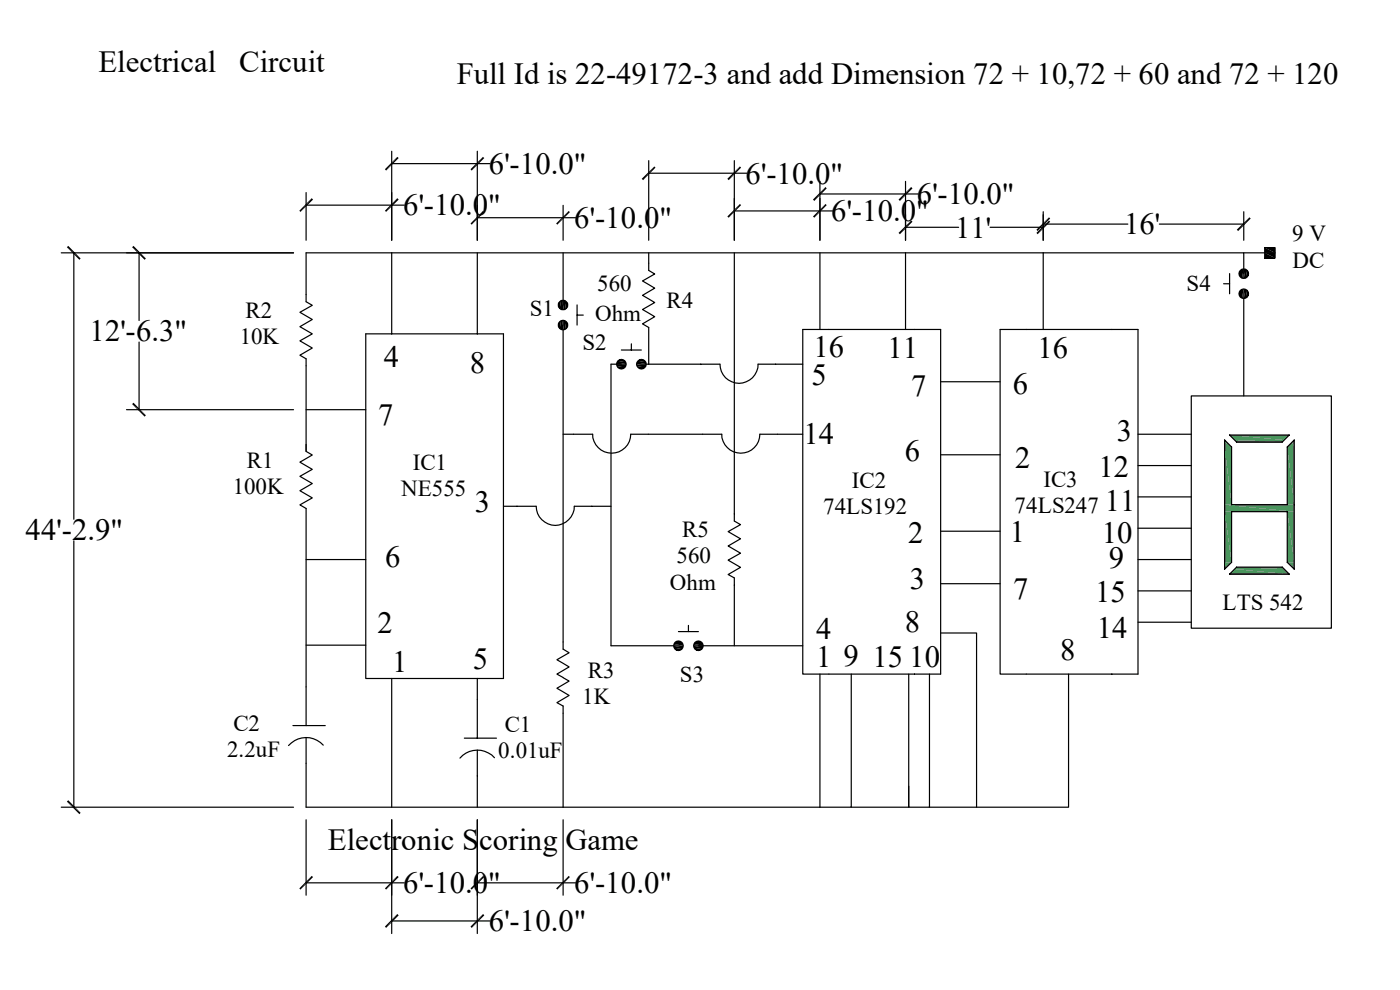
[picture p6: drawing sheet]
<svg xmlns="http://www.w3.org/2000/svg" width="297mm" height="210mm" viewBox="0 0 297 210" stroke-linecap="round" stroke-linejoin="round" font-family="sans-serif">
<g fill="none" stroke="#000" stroke-width=".25">
<path d="M83.1 53.6h-18.2v10.4l1.4 .8-2.7 1.5 2.7 1.5-2.7 1.5 2.7 1.5-2.7 1.5 2.7 1.5-2.7 1.6 1.3 .7v19.7l1.4 .7-2.7 1.5 2.7 1.6-2.7 1.4 2.7 1.6-2.7 1.5 2.7 1.5-2.7 1.5 1.3 .8v46M83.1 53.6h109M83.1 53.6v17.2M101.3 53.6v17.2M119.5 53.6v11.1M173.9 53.6v16.3M192.1 53.6v16.3M192.1 53.6h29.2M77.6 70.8h29.2v73.1h-29.2zM119.5 70v67.7l1.2 .8-2.5 1.5 2.5 1.5-2.5 1.5 1.3 .7M122.4 64.7v4.3M122.4 66.8h1.3"/>
<path d="M170.3 69.9h29.3v73.1h-29.3zM212.2 69.9h29.2v73.1h-29.2zM64.9 86.9h12.7M64.9 94.3v1.5M252.7 84h29.7v49.3h-29.7zM64.9 118.7h12.7M64.9 136.9h12.7M143.9 134h4.3M146 132.7v1.3M199.6 134.3h7.6v36.9h-10M62.1 153.9h6.9M64.9 156.5v14.7h54.6"/>
<path d="M68.6 158.1a4.9 4.9 0 0 0-7.4 .1M83.1 143.9v27.3M98.5 156.6h6.8M101.3 143.9v12.7M101.3 159.1v12.1M119.5 143.8l1.2 .7-2.5 1.5 2.5 1.5-2.5 1.6 1.3 .7v21.4M173.9 143v28.2M180.6 143v28.2h-6.7M192.8 143v28.2h-12.2M197.2 143v28.2h-4.4v-4.4M104.9 160.7a4.9 4.9 0 0 0-7.3 .1M119.5 171.2h54.4"/>
<circle cx="119.5" cy="69" r="1.01"/>
<circle cx="119.5" cy="64.7" r="1"/>
<circle cx="143.9" cy="137" r="1.02"/>
<circle cx="148.2" cy="137" r="1.01"/>
</g>
<g fill="#000">
<path d="M118.5 64.3v.8zM118.5 68.6v.7zM118.5 64.3l-.1 .4zM118.7 64v1.4zM118.7 68.2v1.5zM118.7 64l-.2 1.1v-.8zM118.7 64v1.4l-.2-.3zM118.7 68.2l-.2 1.1v-.7zM118.7 68.2v1.5l-.2-.4zM119 63.8v1.9zM119 68v1.9zM118.7 64l.3-.2-.3 1.6z"/>
<path d="M119 63.8v1.9l-.3-.3zM118.7 68.2l.3-.2-.3 1.7zM119 68v1.9l-.3-.2zM119 63.8l.5-.1-.5 2zM119.5 63.7v2h-.5zM119 68l.5-.1-.5 2zM119.8 63.8v1.9zM119.8 68v1.9zM119.5 63.7l.3 .1-.3 1.9zM119.8 63.8v1.9h-.3zM119.8 68v1.9l-.3 .1zM120.1 64v1.4z"/>
<path d="M120.1 68.2v1.5zM119.8 63.8l.3 .2-.3 1.7zM120.1 64v1.4l-.3 .3zM119.8 68l.3 .2-.3 1.7zM120.1 68.2v1.5l-.3 .2zM120.4 64.3v.8zM120.4 68.6v.7zM120.1 64l.3 .3-.3 1.1zM120.4 64.3v.8l-.3 .3zM120.1 68.2l.3 .4-.3 1.1zM120.4 68.6v.7l-.3 .4zM120.4 64.7v.4z"/>
<path d="M142.9 137l2 .4h-1.9zM143 136.6h1.9zM143 136.6h1.9v.4zM143 137.4h1.9zM143 137.4l1.7 .3h-1.5zM143 137.4h1.9l-.2 .3zM143.2 136.3h1.5zM143.2 136.3l1.7 .3h-1.9zM143.2 136.3h1.5l.2 .3zM143.2 137.7h1.5zM143.2 137.7l1.1 .2h-.8zM143.2 137.7h1.5l-.4 .2z"/>
<path d="M143.5 136.1h.8zM143.2 136.3l.3-.2 1.2 .2zM143.5 136.1h.8l.4 .2zM143.5 137.9h.8zM143.5 137.9l.4 .1zM143.9 136l.4 .1zM147.2 137l1.9 .4h-1.9zM147.2 136.6h1.9zM147.2 136.6h1.9l.1 .4zM147.2 137.4h1.9zM147.2 137.4l1.7 .3h-1.5zM147.2 137.4h1.9l-.2 .3z"/>
<path d="M147.4 136.3h1.5zM147.4 136.3l1.7 .3h-1.9zM147.4 136.3h1.5l.2 .3zM147.4 137.7h1.5zM147.4 137.7l1.1 .2h-.7zM147.4 137.7h1.5l-.4 .2zM147.8 136.1h.7zM147.4 136.3l.4-.2 1.1 .2zM147.8 136.1h.7l.4 .2zM147.8 137.9h.7z"/>
</g>
<path d="M119.7 67.9v2.1M142.9 136.8h2M142.9 137.2h2M147.2 136.8h2M147.2 137.2h2" fill="none" stroke="#000" stroke-width=".38"/>
<path d="M119.3 67.9v2.1" fill="none" stroke="#000" stroke-width=".42"/>
<path d="M260.9 92.3h12.6" fill="none" stroke="#4a955d" stroke-width=".21"/>
<g fill="#4a955d">
<path d="M260.9 92.3l11.6 1h-10.6z"/>
<path d="M260.9 92.3h12.6l-1 1z"/>
<path d="M259.8 93.3l.4 .5h-.4z"/>
</g>
<path d="M261.9 93.6h10.6" fill="none" stroke="#4a955d" stroke-width=".42"/>
<path d="M274.1 93.8l.5-.5v.5z" fill="#4a955d"/>
<path d="M262.3 93.8h9.7" fill="none" stroke="#4a955d" stroke-width=".21"/>
<g fill="#4a955d">
<path d="M259.8 93.8l1.5 1h-1.5z"/>
<path d="M259.8 93.8h.4l1.1 1z"/>
<path d="M274.1 93.8l.5 1h-1.5z"/>
<path d="M274.1 93.8h.5v1z"/>
<path d="M259.8 94.8l1.5 12.3h-1.5z"/>
<path d="M259.8 94.8h1.5v12.3z"/>
<path d="M273.1 94.8l1.5 12.3h-1.5z"/>
<path d="M273.1 94.8h1.5v12.3z"/>
</g>
<path d="M261.3 107.1h11.8" fill="none" stroke="#4a955d" stroke-width=".21"/>
<g fill="#4a955d">
<path d="M259.8 107.1l14.8 1.4h-14.8z"/>
<path d="M259.8 107.1h14.8v1.4z"/>
</g>
<path d="M261.3 108.5h11.8" fill="none" stroke="#4a955d" stroke-width=".21"/>
<g fill="#4a955d">
<path d="M259.8 108.5l1.5 10.8h-1.5z"/>
<path d="M259.8 108.5h1.5v10.8z"/>
<path d="M273.1 108.5l1.5 10.8h-1.5z"/>
<path d="M273.1 108.5h1.5v10.8z"/>
<path d="M259.8 119.3l.4 1h-.4z"/>
<path d="M259.8 119.3h1.5l-1.1 1z"/>
<path d="M273.1 119.3l1.5 1h-.5z"/>
<path d="M273.1 119.3h1.5v1z"/>
</g>
<path d="M262.3 120.3h9.7" fill="none" stroke="#4a955d" stroke-width=".21"/>
<path d="M259.8 120.3h.4l-.4 .4z" fill="#4a955d"/>
<path d="M261.9 120.5h10.6" fill="none" stroke="#4a955d" stroke-width=".42"/>
<g fill="#4a955d">
<path d="M274.1 120.3h.5v.4z"/>
<path d="M261.9 120.7l11.6 1.1h-12.6z"/>
<path d="M261.9 120.7h10.6l1 1.1z"/>
</g>
<path d="M260.9 121.8h12.6" fill="none" stroke="#4a955d" stroke-width=".21"/>
<g fill="none" stroke="#000" stroke-width=".25">
<path d="M83.1 34.7h20.8M83.1 32.1v18.9M101.3 32.1v18.9M137.6 36.7h20.8M137.6 34.1v16.9M155.8 34.1v16.9M173.9 38.5v12.5M192.1 38.5v12.5M13 53.6h49.3M15.7 53.6v56.6M29.5 53.6v14.4M64.9 43.5h20.9"/>
<path d="M64.9 40.9v10.1M101.3 46.2h20.8M119.5 43.6v7.4M137.6 53.6v3.8l1.3 .7-2.6 1.5 2.6 1.5-2.6 1.6 2.6 1.5-2.6 1.5 2.6 1.5-2.6 1.5 1.3 .8v7.8M155.8 53.6v56.9l1.3 .8-2.6 1.5 2.6 1.5-2.6 1.5 2.6 1.5-2.6 1.5 2.6 1.6-2.6 1.5 1.3 .7v14.4M155.8 44.7h20.8M173.9 41.1h20.9M192.1 48.2h11.3M210.1 48.2h11.2M221.3 44.9v6.1M221.3 47.5h18M246 47.5h17.9"/>
<path d="M260.9 58v4.3M263.9 53.6h6.6M263.9 44.9v6.1M263.9 58v-4.4h-42.6v16.3M268.3 52.5h2.2v2.2h-2.2zM29.5 72.6v14.3M131.8 77.3h-2.2v59.7h13.3M131.8 74.3h4.3M133.9 72.9v1.4M170.3 77.3h-9.5a4 4 0 0 1-4 4 4 4 0 0 1-4.1-4h-15.6M259.6 60.2h1.3M263.9 63.3v20.7"/>
<path d="M26.8 86.9h35.5M119.5 92.1h6.2a4 4 0 0 0 4.1 4 4 4 0 0 0 4-4h19.3a4 4 0 0 0 4.1 4 4 4 0 0 0 4-4h9.1M199.6 81h12.6M199.6 96.5h12.6M241.4 92.1h11.3M241.4 98.8h11.3M259.8 93.3l1.5 1.5v12.3h11.8v-12.3l1.5-1.5v27.4l-1.5-1.4v-10.8h-11.8v10.8l-1.5 1.4zM260.9 92.3h12.6l-1.5 1.5h-9.7zM15.7 114.7v56.5M106.8 107.4h6.9a4 4 0 0 0 4.1 4.1 4 4 0 0 0 4-4.1h7.8M199.6 112.7h12.6M241.4 105.4h11.3"/>
<path d="M241.4 112.1h11.3M241.4 118.7h11.3M148.2 137h22.1M199.6 123.8h12.6M241.4 125.3h11.3M241.4 132h11.3M260.9 121.8l1.4-1.5h9.7l1.5 1.5zM226.7 143v28.2h-19.5M13 171.2h49.3M64.9 173.9v16M83.1 173.9v24.1M101.3 173.9v24.1"/>
<path d="M119.5 173.9v16M64.9 187.3h20.9M83.1 195.4h20.8M101.3 187.3h20.8"/>
<circle cx="263.9" cy="58.1" r="1"/>
<circle cx="131.8" cy="77.3" r="1.01"/>
<circle cx="136.1" cy="77.2" r="1"/>
<circle cx="263.9" cy="62.3" r="1.01"/>
</g>
<g fill="#000">
<path d="M84.3 33.3l-2.4 2.9-.2-.3zM84.3 33.3l.3 .2-2.7 2.7zM99.8 35.9l2.6-2.6-2.3 2.9zM102.4 33.3l.3 .2-2.6 2.7zM136.1 37.9l2.7-2.6-2.4 2.9zM138.8 35.3l.3 .3-2.7 2.6zM154.3 37.9l2.7-2.6-2.4 2.9zM157 35.3l.2 .3-2.6 2.6zM175.1 39.7l-2.3 2.9-.3-.3zM175.1 39.7l.3 .3-2.6 2.6zM14.2 52.5l2.9 2.3-.3 .3zM14.2 52.5l.3-.3 2.6 2.6z"/>
<path d="M28 52.5l2.9 2.3-.2 .3zM28 52.5l.3-.3 2.6 2.6zM66.1 42l-2.3 3-.3-.3zM66.1 42l.3 .3-2.6 2.7zM84.3 42l-2.4 3-.2-.3zM84.3 42l.3 .3-2.7 2.7zM102.4 44.7l-2.3 3-.3-.3zM102.4 44.7l.3 .3-2.6 2.7zM120.6 44.7l-2.4 3-.2-.3zM120.6 44.7l.3 .3-2.7 2.7zM157 43.3l-2.4 2.9-.3-.3zM157 43.3l.2 .2-2.6 2.7z"/>
<path d="M175.1 43.3l-2.3 2.9-.3-.3zM175.1 43.3l.3 .2-2.6 2.7zM193.3 39.7l-2.4 2.9-.3-.3zM193.3 39.7l.3 .3-2.7 2.6zM190.6 49.4l2.7-2.6-2.4 2.9zM193.3 46.8l.3 .2-2.7 2.7zM219.9 49.4l2.6-2.6-2.4 2.9zM222.5 46.8l.3 .2-2.7 2.7zM219.9 48.7l2.6-2.6-2.4 2.9zM222.5 46.1l.3 .3-2.7 2.6zM262.4 48.7l2.6-2.6-2.3 2.9zM265 46.1l.3 .3-2.6 2.6z"/>
<path d="M262.9 57.7v.8zM263.1 57.4v1.4l-.2-.3zM263.1 57.4l-.2 1.1v-.8zM263.1 57.4v1.4zM263.5 57.1v1.9l-.4-.2zM263.1 57.4l.4-.3-.4 1.7zM263.5 57.1v1.9zM263.9 57.1v2l-.4-.1zM263.5 57.1h.4l-.4 1.9zM264.2 57.1v1.9l-.3 .1zM263.9 57.1h.3l-.3 2zM264.2 57.1v1.9z"/>
<path d="M264.6 57.4v1.4l-.4 .2zM264.2 57.1l.4 .3-.4 1.6zM264.6 57.4v1.4zM264.8 57.7v.8l-.2 .3zM264.6 57.4l.2 .3-.2 1.1zM264.8 57.7v.8zM268.3 52.5h1.1zM268.3 52.5l2.2 1.1h-2.2zM268.3 52.5h2.2v1.1zM268.3 53.6l2.2 1.1h-2.2zM268.3 53.6h2.2v1.1zM268.3 54.7h1.1z"/>
<path d="M269.4 52.5h1.1zM269.4 54.7h1.1zM130.8 77.3l2 .3h-1.9zM130.9 76.9h1.9zM130.9 76.9h1.9v.4zM130.9 77.6h1.9zM130.9 77.6l1.6 .4h-1.4zM130.9 77.6h1.9l-.3 .4zM131.1 76.5h1.4zM131.1 76.5l1.7 .4h-1.9zM131.1 76.5h1.4l.3 .4zM131.1 78h1.4z"/>
<path d="M131.1 78l1.1 .2h-.8zM131.1 78h1.4l-.3 .2zM131.4 76.3h.8zM131.1 76.5l.3-.2 1.1 .2zM131.4 76.3h.8l.3 .2zM131.4 78.2h.8zM131.4 78.2l.4 .1zM131.8 76.2l.4 .1zM135 77.3l2 .3h-1.9zM135.1 76.9h1.9zM135.1 76.9h1.9l.1 .4zM135.1 77.6h1.9z"/>
<path d="M135.1 77.6l1.7 .4h-1.4zM135.1 77.6h1.9l-.2 .4zM135.4 76.5h1.4zM135.4 76.5l1.6 .4h-1.9zM135.4 76.5h1.4l.2 .4zM135.4 78h1.4zM135.4 78l1.1 .2h-.8zM135.4 78h1.4l-.3 .2zM135.7 76.3h.8zM135.4 76.5l.3-.2 1.1 .2zM135.7 76.3h.8l.3 .2zM135.7 78.2h.8z"/>
<path d="M262.9 61.9v.8zM262.9 61.9l-.1 .4zM263.1 61.6v1.4l-.2-.3zM263.1 61.6l-.2 1.1v-.8zM263.1 61.6v1.4zM263.5 61.4v1.8l-.4-.2zM263.1 61.6l.4-.2-.4 1.6zM263.5 61.4v1.8zM263.5 61.4l.4-.1-.4 1.9zM264.2 61.4v1.8l-.3 .1zM264.2 61.4v1.8zM264.6 61.6v1.4l-.4 .2z"/>
<path d="M264.2 61.4l.4 .2-.4 1.6zM264.6 61.6v1.4zM264.8 61.9v.8l-.2 .3zM264.6 61.6l.2 .3-.2 1.1zM264.8 61.9v.8zM264.9 62.3l-.1 .4zM28 85.7l2.9 2.4-.2 .3zM28 85.7l.3-.3 2.6 2.7zM14.2 170.1l2.9 2.3-.3 .3zM14.5 169.8l2.6 2.6-2.9-2.3zM66.1 185.8l-2.3 2.9-.3-.2zM66.1 185.8l.3 .3-2.6 2.6z"/>
<path d="M84.3 185.8l-2.4 2.9-.2-.2zM84.3 185.8l.3 .3-2.7 2.6zM84.3 193.9l-2.4 3-.2-.3zM84.3 193.9l.3 .3-2.7 2.7zM102.5 193.9l-2.4 3-.3-.3zM102.5 193.9l.2 .3-2.6 2.7zM102.5 185.8l-2.4 2.9-.3-.2zM102.5 185.8l.2 .3-2.6 2.6zM120.6 185.8l-2.4 2.9-.2-.2zM120.6 185.8l.3 .3-2.7 2.6z"/>
</g>
<path d="M130.8 77.1h2M130.8 77.4h2M135 77.1h2.1M135 77.4h2.1M263.7 61.3v2M264.1 61.3v2" fill="none" stroke="#000" stroke-width=".38"/>
<g font-size="6.5">
<text x="20.9" y="15.3">Electrical</text>
<text x="50.8" y="15.3">Circuit</text>
<text x="96.9" y="17.9">Full Id is 22-49172-3 and add Dimension 72 + 10,72 + 60 and 72 + 120</text>
<text x="103.7" y="36.9">6'-10.0&quot;</text>
<text x="158.2" y="38.9">6'-10.0&quot;</text>
<text x="85.5" y="45.7">6'-10.0&quot;</text>
<text x="176.3" y="46.9">6'-10.0&quot;</text>
<text x="194.5" y="43.3">6'-10.0&quot;</text>
<text x="121.8" y="48.4">6'-10.0&quot;</text>
<text x="202.6" y="50.5">11'</text>
<text x="238.5" y="49.7">16'</text>
<text x="19" y="72.4">12'-6.3&quot;</text>
<text x="81.4" y="77.9">4</text>
<text x="172.6" y="75.7">16</text>
<text x="188.3" y="76">11</text>
<text x="220.1" y="75.9">16</text>
<text x="99.7" y="79.2">8</text>
<text x="172.2" y="81.6">5</text>
<text x="193.3" y="83.9">7</text>
<text x="214.9" y="83.6">6</text>
<text x="80.2" y="90.1">7</text>
<text x="170.4" y="94.1">14</text>
<text x="236.9" y="93.5">3</text>
<text x="192" y="97.8">6</text>
<text x="215.4" y="99.2">2</text>
<text x="233" y="101.3">12</text>
<text x="100.7" y="108.7">3</text>
<text x="234.4" y="108.4">11</text>
<text x="5.4" y="114.6">44'-2.9&quot;</text>
<text x="192.7" y="115.1">2</text>
<text x="214.2" y="114.9">1</text>
<text x="233.7" y="115.1">10</text>
<text x="81.7" y="120.2">6</text>
<text x="193" y="125">3</text>
<text x="235.2" y="120.6">9</text>
<text x="214.9" y="127">7</text>
<text x="232.4" y="127.7">15</text>
<text x="80.1" y="134.4">2</text>
<text x="173.1" y="135.6">4</text>
<text x="192" y="134.1">8</text>
<text x="232.7" y="135.4">14</text>
<text x="83.2" y="142.5">1</text>
<text x="100.3" y="141.8">5</text>
<text x="173.1" y="141.6">1</text>
<text x="178.9" y="141.2">9</text>
<text x="185.1" y="141.5">15</text>
<text x="192.9" y="141.5">10</text>
<text x="224.9" y="139.9">8</text>
<text x="69.6" y="180.3">Electronic Scoring Game</text>
<text x="85.5" y="189.4">6'-10.0&quot;</text>
<text x="121.8" y="189.4">6'-10.0&quot;</text>
<text x="103.7" y="197.5">6'-10.0&quot;</text>
</g>
<g font-size="4.9">
<text x="274.1" y="51.2">9 V</text>
<text x="274.2" y="56.8">DC</text>
<text x="126.7" y="61.8">560</text>
<text x="141.4" y="65.2">R4</text>
<text x="251.7" y="61.6">S4</text>
<text x="52.1" y="67.4">R2</text>
<text x="112.4" y="67.1">S1</text>
<text x="126.3" y="68.1">Ohm</text>
<text x="50.9" y="72.9">10K</text>
<text x="123.6" y="74.3">S2</text>
<text x="52.4" y="99.3">R1</text>
<text x="87.6" y="99.6">IC1</text>
<text x="49.4" y="104.8">100K</text>
<text x="85.1" y="105.1">NE555</text>
<text x="180.7" y="103.4">IC2</text>
<text x="221.4" y="103.4">IC3</text>
<text x="174.6" y="109">74LS192</text>
<text x="215.3" y="108.9">74LS247</text>
<text x="143.5" y="119.5">560</text>
<text x="144.7" y="114">R5</text>
<text x="142.1" y="125.1">Ohm</text>
<text x="259.4" y="129.4">LTS 542</text>
<text x="124.7" y="143.8">R3</text>
<text x="123.5" y="149.3">1K</text>
<text x="144.2" y="144.7">S3</text>
<text x="49.5" y="155.1">C2</text>
<text x="107.1" y="155.3">C1</text>
<text x="48.2" y="160.7">2.2uF</text>
<text x="105.7" y="160.8">0.01uF</text>
</g>
</svg>
